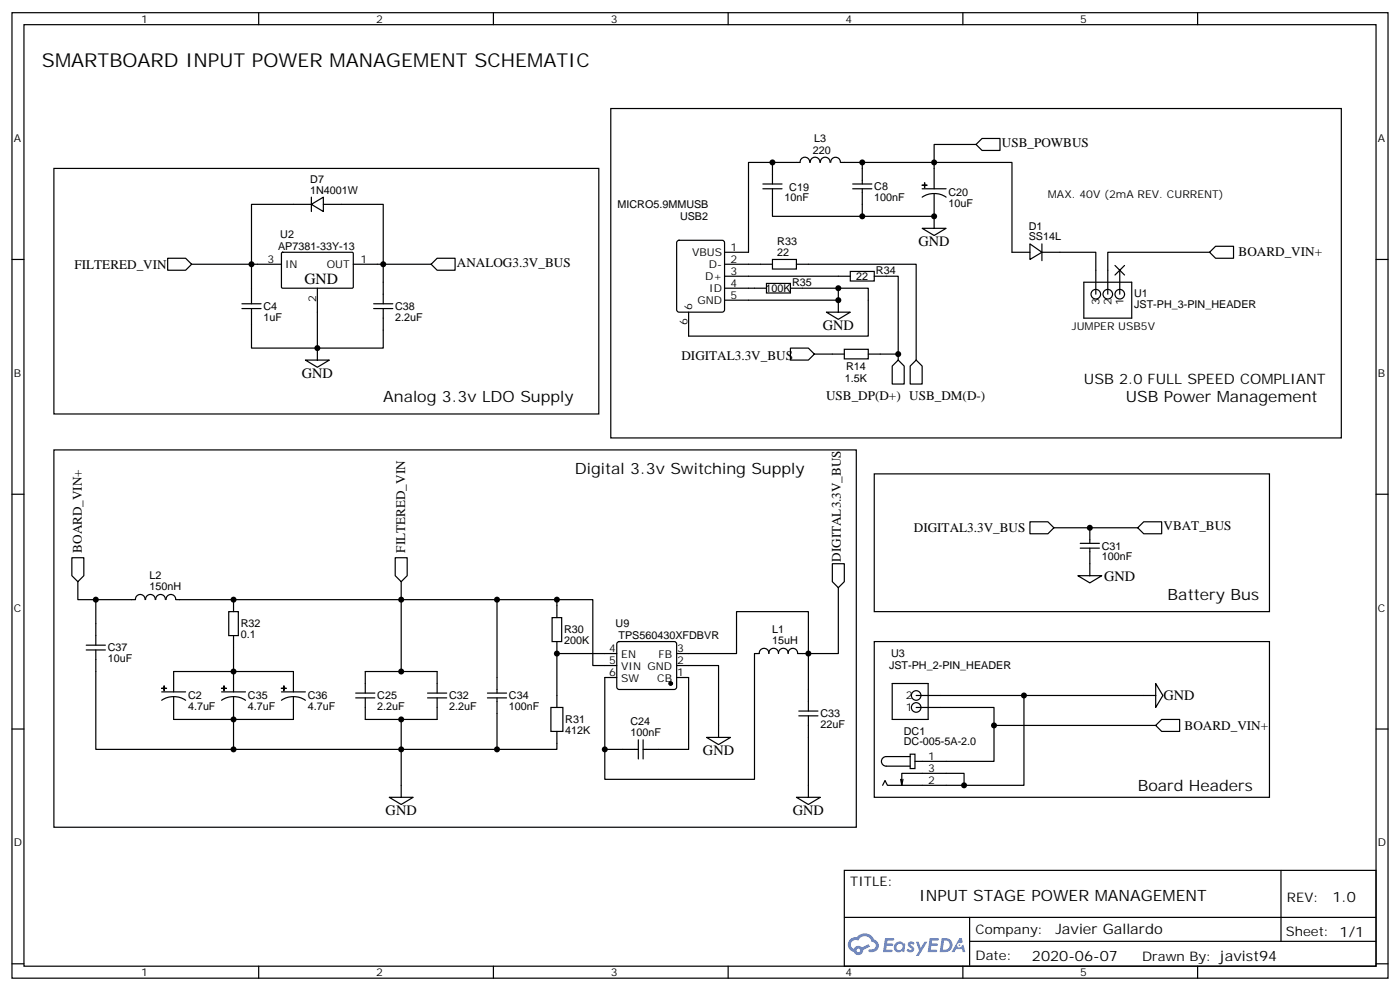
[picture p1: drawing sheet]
<svg xmlns="http://www.w3.org/2000/svg" width="412mm" height="292mm" viewBox="0 0 412 292" stroke-linecap="round" stroke-linejoin="round" font-family="sans-serif">
<g fill="none" stroke="#000" stroke-width=".35">
<path d="M3.5 3.7h405.4v284.4h-405.4zM7.1 7.3h398.2v277.3h-398.2zM76.2 3.7v3.6M145.3 3.7v3.6M214.5 3.7v3.6M283.6 3.7v3.6M352.8 3.7v3.6M179.9 32h215.2v97h-215.2zM15.9 49.6h160.5v72.3h-160.5zM3.5 76.4h3.6M405.3 76.4h3.6M15.9 132.5h236.3v111.1h-236.3z"/>
<path d="M257.5 139.6h116.4v40.5h-116.4zM3.5 145.6h3.6M405.3 145.6h3.6M257.5 188.9h116.4v45.9h-116.4zM3.5 214.7h3.6M405.3 214.7h3.6M248.7 256.3h156.6v28.3h-156.6zM377.3 256.4v20.8M248.7 270.2h156.5M285.6 277.2h119.6M285.6 270.2v14.1M3.5 283.8h3.6"/>
<path d="M76.2 284.6v3.5M145.3 284.6v3.5M214.5 284.6v3.5M283.6 284.6v3.5M352.8 284.6v3.5M405.3 283.8h3.6"/>
</g>
<g fill="#5487ff">
<path d="M267.7 277.5a1.22 1.22 0 0 1 1.7 .3l-.4 .5a.47 .47 0 0 0-.3-.4 .47 .47 0 0 0-.5 .2l.1 .3a1.14 1.14 0 0 1 .8 1.7 1.14 1.14 0 0 1-1.9 0l-.2-.2 .5-.5 .7 .4a.29 .29 0 0 0 .3-.3 .29 .29 0 0 0-.2-.3 1.04 1.04 0 0 1-.6-1.7z"/>
<path d="M260.7 276.3h2.4l.3 .1-.2 .5-1.8 .1-.1 .9h1.5l.3 .3-.3 .4h-1.6l-.2 1.1h1.7l.2 .3-.2 .4h-2.6z"/>
<path d="M273.8 276.3h2.4l.3 .1-.1 .5-1.8 .1-.2 .9h1.6l.3 .3-.4 .4h-1.6l-.1 1.1h1.7l.2 .3-.2 .4h-2.6z"/>
<path d="M282.6 276.3h.7l.3 1.2-.6 .3a.69 .69 0 0 0-1 .3 .69 .69 0 0 0 .4 1 .69 .69 0 0 0 .9-.6l.5-.3 .6 2.2h-.8l-.2-.9h-1.8l-.5 .9h-.8z"/>
<path d="M269.8 277.3h.8l.6 1.9 1.1-1.9h.9l-2.6 4.2h-.8l.9-1.5z"/>
<path d="M277.4 276.3l-.6 4.1h1.3a2.11 2.11 0 0 0 2.5-2.1 2.11 2.11 0 0 0-2.5-2zM278.1 277a1.39 1.39 0 0 1 1.7 1.4 1.39 1.39 0 0 1-1.8 1.3h-.3z"/>
<path d="M263.7 277.9a1.54 1.54 0 0 0-.1 2.1 1.54 1.54 0 0 0 2.2 .2l.6 .2 .3-2.3-.2-.2-.4-.1a1.49 1.49 0 0 0-2.4 .1zM264 278.9a.94 .94 0 0 1 1.8 0 .94 .94 0 0 1-1.8 0z"/>
<path d="M250.4 276.6a2.18 2.18 0 0 0 1.1 3.8 1.44 1.44 0 0 0 1.6 .9 1.44 1.44 0 0 0 1.2-1.5l2-1-.5-.7-1.9 .9a1.47 1.47 0 0 0-2.4 .5 1.39 1.39 0 0 1-.7-2 1.39 1.39 0 0 1 2-.5 2.12 2.12 0 0 1 2.2-1.3 2.12 2.12 0 0 1 1.9 1.7 1.14 1.14 0 0 1 1.1 1.4 1.14 1.14 0 0 1-1.7 .8 .43 .43 0 0 0-.5 .3 .43 .43 0 0 0 .4 .5 1.98 1.98 0 0 0 2.5-1.2 1.98 1.98 0 0 0-1.2-2.5 3.1 3.1 0 0 0-5.3-.7l-.9 .1zM252.3 279.9a.55 .55 0 0 1 1.1 0 .55 .55 0 0 1-1.1 0z"/>
<circle cx="282.6" cy="278.4" r=".26"/>
</g>
<g fill="none" stroke="#000" stroke-width=".35">
<path d="M91.7 58.1v4.2M224.7 54.2h5.7M224.7 55.6h5.7M227.5 55.6v8.1h47.7M227.5 47.8v6.4M235.7 47.8h-15.2v26.5h-7.1M235.7 47.8a1.41 1.41 0 0 1 1.4-1.5 1.41 1.41 0 0 1 1.4 1.5M238.7 47.8a1.41 1.41 0 0 1 1.4-1.5 1.41 1.41 0 0 1 1.4 1.5M241.7 47.8a1.41 1.41 0 0 1 1.4-1.5 1.41 1.41 0 0 1 1.4 1.5M244.7 47.8a1.41 1.41 0 0 1 1.4-1.5 1.41 1.41 0 0 1 1.4 1.5M247.6 47.8h27.6v7.8M251.2 54.2h5.6"/>
<path d="M251.2 55.6h5.6M254 47.8v6.4M254 55.6v8.1M271.6 55.6h7.1M275.2 57l1.8 .2 1.7 .9M275.2 57l-1.9 .2-1.7 .9M275.2 57v10.2M287.5 42.5l1.8-1.7h5.3v3.5h-5.3zM287.5 42.5h-12.3v5.3h22.9v26.5h5.3M49.4 76.1h5.3l1.7 1.7-1.7 1.8h-5.3zM56.4 77.8h26.5M83 74.5l.3-.2h20.6l.2 .3-.1 10.1-.3 .2-20.6-.1-.2-.3z"/>
<path d="M91.7 60.2l3.5-2.1v4.2zM91.7 60.2h-17.6v29.3M95.2 60.2h17.7v29.3M104.1 77.8h22.9M127 77.8l1.8-1.7h5.3v3.5h-5.3zM199.6 71l.4-.2h12.7l.7 .4v20l-.4 .7h-13l-.6-.4-.1-20zM213.4 77.8h14.1M227.5 76.4h7.1v2.8h-7.1zM234.6 77.8h35.3v28.2M250.5 79.9h7v2.9h-7zM271.6 67.2h7.1l-3.5 2.2zM303.4 71.8l3.5 2.5-3.5 2.1z"/>
<path d="M306.9 74.3h15.9v12.3M306.9 71.8v5M328.4 78.2l2.9 2.8M329.8 79.6v7M331.3 78.2l-2.9 2.8M356.3 74.3h-30v12.3M358.1 72.5h5.3v3.6h-5.3l-1.8-1.8zM71.3 90.9h5.6M71.3 89.5h5.6M93.5 84.9v17.6h-19.4v-11.6M110.1 90.9h5.6M110.1 89.5h5.6"/>
<path d="M112.9 90.9v11.6h-19.4v3.5M213.4 81.4h37.1M213.4 84.9h12.4M225.8 83.5h7v2.8h-7zM232.8 84.9h23v14.1h-53v-7.1M243.4 91.9h7.1l-3.6 2.2zM246.9 84.9v3.5h-33.5M246.9 88.4v3.5M257.5 81.4h7.1v24.6M319.3 83.1h14.1v10.6h-14.1zM90 106h7l-3.5 2.2zM232.8 102.5h5.3l1.8 1.8-1.8 1.7h-5.3z"/>
<path d="M239.9 104.3h8.8M248.7 102.9h7.1v2.8h-7.1zM255.8 104.3h8.8M264.6 106l1.7 1.8v5.3h-3.5v-5.3zM268.1 107.8l1.8-1.8 1.7 1.8v5.3h-3.5zM303.4 153.7h5.3l1.7 1.7-1.7 1.8h-5.3zM310.4 155.4h24.7M321 155.4v4.6M335.1 155.4l1.8-1.7h5.3v3.5h-5.3zM21.2 164.3h3.5v5.2l-1.8 1.8-1.7-1.8zM22.9 171.3v5.3h5.3M39.9 176.6h-11.7v13.4"/>
<path d="M39.9 176.6a1.41 1.41 0 0 1 1.4-1.5 1.41 1.41 0 0 1 1.4 1.5M42.9 176.6a1.41 1.41 0 0 1 1.4-1.5 1.41 1.41 0 0 1 1.4 1.5M45.9 176.6a1.41 1.41 0 0 1 1.4-1.5 1.41 1.41 0 0 1 1.4 1.5M48.9 176.6a1.41 1.41 0 0 1 1.4-1.5 1.41 1.41 0 0 1 1.4 1.5M51.9 176.6h66.3v21.2h-10.6v6.3M68.8 176.6v3.5M116.4 164.3h3.5v5.2l-1.7 1.8-1.8-1.8zM118.2 171.3v5.3h28.2v27.5M146.4 176.6h17.6v5.3M164 176.6h10.6v19.4h7.1M245.2 166h3.5v5.3l-1.8 1.8-1.7-1.8zM246.9 173.1v19.4h-8.8v-12.4h-21.1v12.4h-17.7"/>
<path d="M317.5 169.5h7.1l-3.6 2.2zM318.2 161.4h5.6M318.2 160h5.6M321 161.4v8.1M25.4 191.4h5.6M25.4 190h5.6M28.2 191.4v29.3h40.6v-15.5M67.4 180.1h2.8v7.1h-2.8zM68.8 187.2v16.6M118.2 197.8h10.6v6.3M162.6 181.9h2.9v7h-2.9zM164 188.9v3.6"/>
<path d="M181.7 199.5h-3.5v21.2h9.8M181.7 192.5h-17.7v15.9M181.9 189.2l.5-.3h16.2l.5 .3 .2 .5v12.7l-.2 .5-.5 .2h-16.2l-.5-.3-.2-.4v-12.7zM199.3 199.5h3.5v21.2h-13.4M199.3 196h12.4v21.2M223.7 192.5h-1.5v37h-44v-8.8M232.1 192.4a1.43 1.43 0 0 0-1.4-1.5 1.43 1.43 0 0 0-1.4 1.5 1.41 1.41 0 0 0-1.4-1.5 1.41 1.41 0 0 0-1.4 1.6 1.41 1.41 0 0 0-1.4-1.6 1.41 1.41 0 0 0-1.4 1.5M232.2 192.4a1.38 1.38 0 0 1 1.4-1.5 1.38 1.38 0 0 1 1.3 1.5M234.9 192.5h3.2v16.9M47.6 203.8h7.1M51.2 205.2l-1.9 .2-1.7 .8M51.2 205.2l1.8 .2 1.7 .8"/>
<path d="M51.2 205.2v6.7h35.2v-6.7M51.2 203.8v-6h35.2v6M65.3 203.8h7M68.8 205.2l-1.9 .2-1.6 .8M68.8 205.2l1.8 .2 1.7 .8M82.9 203.8h7.1M86.4 205.2l-1.8 .2-1.7 .8M86.4 205.2l1.9 .2 1.7 .8M104.8 205.5h5.6M104.8 204.1h5.6M107.6 205.5v6.4h21.2v-6.4M118.2 211.9v8.8h-49.4"/>
<path d="M125.9 205.5h5.7M125.9 204.1h5.7M143.6 205.5h5.6M143.6 204.1h5.6M146.4 205.5v15.2h-28.2v14.1M162.3 208.4h3.5v7h-3.5zM164 215.4v5.3h-17.6M188 217.9v5.6M189.4 217.9v5.6M208.1 217.2h7.1l-3.5 2.1zM235.3 210.8h5.6M235.3 209.4h5.6"/>
<path d="M238.1 210.8v24M262.8 201.3h10.6v10.6h-10.6zM269.9 208.4h22.9v15.8h-23.3M269.9 204.8h70.5M292.8 213.6h47.6M301.6 204.8v26.5h-40.2l-.7-1.4-.7 1.4M340.4 213.6l1.8-1.7h5.3v3.5h-5.3zM340.4 201.3l2.1 3.5-2.1 3.6zM114.7 234.8h7l-3.5 2.1zM234.6 234.8h7.1l-3.6 2.1zM265.3 229.5l.3 1.8v-3.5h18.4v3.5M266 229.5l-.4 1.8"/>
<path d="M268.1 222.1h1.4v4.2h-1.4zM268.1 222.8h-7a1.41 1.41 0 0 0-1.5 1.4 1.41 1.41 0 0 0 1.5 1.4h7"/>
<circle cx="322.8" cy="86.6" r="1.41"/>
<circle cx="326.3" cy="86.6" r="1.41"/>
<circle cx="329.8" cy="86.6" r="1.41"/>
<circle cx="269.9" cy="204.8" r="1.41"/>
<circle cx="269.9" cy="208.4" r="1.41"/>
</g>
<g fill="#000" stroke="#000" stroke-width=".35">
<path d="M271.6 54.5l1.4 .1zM272.3 53.8l.1 1.4zM47.6 202.7h1.4zM48.3 202l.1 1.4zM65.3 202.7h1.4zM66 202v1.4zM82.9 202.7h1.4zM83.6 202v1.4z"/>
<circle cx="197.6" cy="201.3" r=".53"/>
</g>
<g fill="#000">
<circle cx="227.5" cy="47.8" r=".88"/>
<circle cx="254" cy="47.8" r=".88"/>
<circle cx="275.2" cy="47.8" r=".88"/>
<circle cx="74.1" cy="77.8" r=".88"/>
<circle cx="112.9" cy="77.8" r=".88"/>
<circle cx="254" cy="63.7" r=".88"/>
<circle cx="275.2" cy="63.7" r=".88"/>
<circle cx="246.9" cy="84.9" r=".88"/>
<circle cx="246.9" cy="88.4" r=".88"/>
<circle cx="93.5" cy="102.5" r=".88"/>
<circle cx="264.6" cy="104.3" r=".88"/>
<circle cx="321" cy="155.4" r=".88"/>
<circle cx="28.2" cy="176.6" r=".88"/>
<circle cx="68.8" cy="176.6" r=".88"/>
<circle cx="118.2" cy="176.6" r=".88"/>
<circle cx="146.4" cy="176.6" r=".88"/>
<circle cx="164" cy="176.6" r=".88"/>
<circle cx="68.8" cy="197.8" r=".88"/>
<circle cx="118.2" cy="197.8" r=".88"/>
<circle cx="164" cy="192.5" r=".88"/>
<circle cx="238.1" cy="192.5" r=".88"/>
<circle cx="68.8" cy="211.9" r=".88"/>
<circle cx="118.2" cy="211.9" r=".88"/>
<circle cx="292.8" cy="213.6" r=".88"/>
<circle cx="301.6" cy="204.8" r=".88"/>
<circle cx="68.8" cy="220.7" r=".88"/>
<circle cx="118.2" cy="220.7" r=".88"/>
<circle cx="146.4" cy="220.7" r=".88"/>
<circle cx="178.2" cy="220.7" r=".88"/>
<circle cx="284" cy="231.3" r=".88"/>
</g>
<text font-size="5.6" x="12.3" y="19.6">SMARTBOARD INPUT POWER MANAGEMENT SCHEMATIC</text>
<g font-size="4.6">
<text x="89.7" y="83.6">GND</text>
<text x="112.9" y="118.4">Analog 3.3v LDO Supply</text>
<text x="331.6" y="118.4">USB Power Management</text>
<text x="169.3" y="139.6">Digital 3.3v Switching Supply</text>
<text x="344" y="176.6">Battery Bus</text>
<text x="335.1" y="233">Board Headers</text>
<text x="270.8" y="265.4">INPUT STAGE POWER MANAGEMENT</text>
</g>
<g font-size="4.2">
<text x="270.6" y="72.5">GND</text>
<text x="242.4" y="97.2">GND</text>
<text x="88.9" y="111.3">GND</text>
<text x="319.3" y="113.1">USB 2.0 FULL SPEED COMPLIANT</text>
<text x="325.3" y="171">GND</text>
<text x="342.7" y="206.3">GND</text>
<text x="207.1" y="222.5">GND</text>
<text x="113.6" y="240.1">GND</text>
<text x="233.5" y="240.1">GND</text>
<text x="392.5" y="265.6">1.0</text>
<text x="310.9" y="275.2">Javier Gallardo</text>
<text x="304" y="283">2020-06-07</text>
</g>
<g font-size="3.9">
<text x="295.1" y="43.3">USB_POWBUS</text>
<text x="364.8" y="75.5">BOARD_VIN+</text>
<text x="21.9" y="79.2">FILTERED_VIN</text>
<text x="134.6" y="78.6">ANALOG3.3V_BUS</text>
<text x="200.7" y="106">DIGITAL3.3V_BUS</text>
<text x="243.3" y="117.9">USB_DP(D+) USB_DM(D-)</text>
<text x="269.2" y="156.7">DIGITAL3.3V_BUS</text>
<text x="342.7" y="156.2">VBAT_BUS</text>
<text x="24.1" y="162.8" transform="rotate(-90 24.1 162.8)">BOARD_VIN+</text>
<text x="119.4" y="162.8" transform="rotate(-90 119.4 162.8)">FILTERED_VIN</text>
<text x="247.7" y="165.5" transform="rotate(-90 247.7 165.5)">DIGITAL3.3V_BUS</text>
<text x="349" y="214.9">BOARD_VIN+</text>
<text x="250.5" y="260.9">TITLE:</text>
<text x="379.1" y="265.6">REV:</text>
<text x="287.4" y="275.1">Company:</text>
<text x="378.7" y="275.7">Sheet: 1/1</text>
<text x="287.4" y="282.8">Date:</text>
<text x="336.4" y="282.9">Drawn By: javist94</text>
</g>
<g font-size="3.2">
<text x="41.6" y="6.7">1</text>
<text x="110.8" y="6.7">2</text>
<text x="179.9" y="6.7">3</text>
<text x="249.1" y="6.7">4</text>
<text x="318.2" y="6.7">5</text>
<text x="4.1" y="41.8">A</text>
<text x="239.8" y="41.8">L3</text>
<text x="405.9" y="41.8">A</text>
<text x="239.4" y="45.4">220</text>
<text x="91.4" y="53.8">D7</text>
<text x="91.4" y="57">1N4001W</text>
<text x="231.1" y="59.2">10nF</text>
<text x="232.5" y="56.1">C19</text>
<text x="257.5" y="59.2">100nF</text>
<text x="257.5" y="56">C8</text>
<text x="279.4" y="57.8">C20</text>
<text x="308.7" y="58.4">MAX. 40V (2mA REV. CURRENT)</text>
<text x="181.9" y="61.3">MICRO5.9MMUSB</text>
<text x="200.3" y="64.9">USB2</text>
<text x="279.4" y="61">10uF</text>
<text x="82.6" y="70.1">U2</text>
<text x="303.1" y="70.8">SS14L</text>
<text x="303.1" y="67.6">D1</text>
<text x="78.8" y="77.5">3</text>
<text x="81.9" y="73.7">AP7381-33Y-13</text>
<text x="106.2" y="77.5">1</text>
<text x="203.9" y="75.4">VBUS</text>
<text x="215.2" y="73.9">1</text>
<text x="215.2" y="77.5">2</text>
<text x="229" y="75.4">22</text>
<text x="229" y="72.1">R33</text>
<text x="84" y="78.9">IN</text>
<text x="96.2" y="78.9">OUT</text>
<text x="207.7" y="82.4">D+</text>
<text x="208.8" y="78.9">D-</text>
<text x="215.2" y="81">3</text>
<text x="252.2" y="82.5">22</text>
<text x="258" y="80.7">R34</text>
<text x="93.1" y="89" transform="rotate(-90 93.1 89)">2</text>
<text x="205.4" y="89.5">GND</text>
<text x="208.9" y="85.9">ID</text>
<text x="215.2" y="84.5">4</text>
<text x="215.2" y="88.1">5</text>
<text x="225.5" y="86">100K</text>
<text x="233.3" y="84.2">R35</text>
<text x="323.8" y="89.7" transform="rotate(-90 323.8 89.7)">3</text>
<text x="327.4" y="89.7" transform="rotate(-90 327.4 89.7)">2</text>
<text x="330.9" y="89.7" transform="rotate(-90 330.9 89.7)">1</text>
<text x="334.1" y="87.5">U1</text>
<text x="77.6" y="94.5">1uF</text>
<text x="77.6" y="91.3">C4</text>
<text x="116.4" y="94.5">2.2uF</text>
<text x="116.4" y="91.3">C38</text>
<text x="202.5" y="95.7" transform="rotate(-90 202.5 95.7)">6</text>
<text x="203.9" y="91.2" transform="rotate(-90 203.9 91.2)">6</text>
<text x="334.1" y="90.7">JST-PH_3-PIN_HEADER</text>
<text x="315.7" y="97.2">JUMPER USB5V</text>
<text x="4.1" y="111">B</text>
<text x="248.9" y="112.5">1.5K</text>
<text x="249.2" y="108.9">R14</text>
<text x="405.9" y="111">B</text>
<text x="324.6" y="161.9">C31</text>
<text x="324.6" y="165">100nF</text>
<text x="44" y="173.8">150nH</text>
<text x="44" y="170.6">L2</text>
<text x="4.1" y="180.1">C</text>
<text x="70.9" y="184.8">R32</text>
<text x="181.3" y="184.8">U9</text>
<text x="405.9" y="180.1">C</text>
<text x="31.8" y="191.8">C37</text>
<text x="70.9" y="187.9">0.1</text>
<text x="166.2" y="189.7">200K</text>
<text x="166.2" y="186.6">R30</text>
<text x="182.2" y="188.3">TPS560430XFDBVR</text>
<text x="227.5" y="189.6">15uH</text>
<text x="227.5" y="186.4">L1</text>
<text x="31.7" y="195">10uF</text>
<text x="179.5" y="192.1">4</text>
<text x="179.5" y="195.7">5</text>
<text x="183" y="193.9">EN</text>
<text x="183" y="197.4">VIN GND</text>
<text x="194" y="193.9">FB</text>
<text x="199.5" y="195.7">2</text>
<text x="199.5" y="192.1">3</text>
<text x="261.9" y="197.1">JST-PH_2-PIN_HEADER</text>
<text x="262.5" y="193.6">U3</text>
<text x="179.5" y="199.2">6</text>
<text x="183" y="200.9">SW</text>
<text x="193.6" y="200.9">CB</text>
<text x="199.5" y="199.2">1</text>
<text x="55.4" y="209.1">4.7uF</text>
<text x="55.4" y="205.9">C2</text>
<text x="73" y="209.1">4.7uF</text>
<text x="73" y="205.9">C35</text>
<text x="90.7" y="209.1">4.7uF</text>
<text x="90.7" y="205.9">C36</text>
<text x="111.1" y="209.1">2.2uF</text>
<text x="111.1" y="205.9">C25</text>
<text x="132.3" y="209.1">2.2uF</text>
<text x="132.3" y="205.9">C32</text>
<text x="149.9" y="209.1">100nF</text>
<text x="149.9" y="205.9">C34</text>
<text x="266.8" y="209.4">1</text>
<text x="266.8" y="205.9">2</text>
<text x="166.5" y="213">R31</text>
<text x="185.7" y="213.6">C24</text>
<text x="241.7" y="214.4">22uF</text>
<text x="241.7" y="211.2">C33</text>
<text x="166.5" y="216.2">412K</text>
<text x="185.7" y="216.8">100nF</text>
<text x="266.2" y="219.5">DC-005-5A-2.0</text>
<text x="266.2" y="216.3">DC1</text>
<text x="273.4" y="223.9">1</text>
<text x="273.4" y="227.4">3</text>
<text x="273.4" y="230.9">2</text>
<text x="4.1" y="249.3">D</text>
<text x="405.9" y="249.3">D</text>
<text x="41.6" y="287.5">1</text>
<text x="110.8" y="287.5">2</text>
<text x="179.9" y="287.5">3</text>
<text x="249.1" y="287.5">4</text>
<text x="318.2" y="287.5">5</text>
</g>
</svg>
